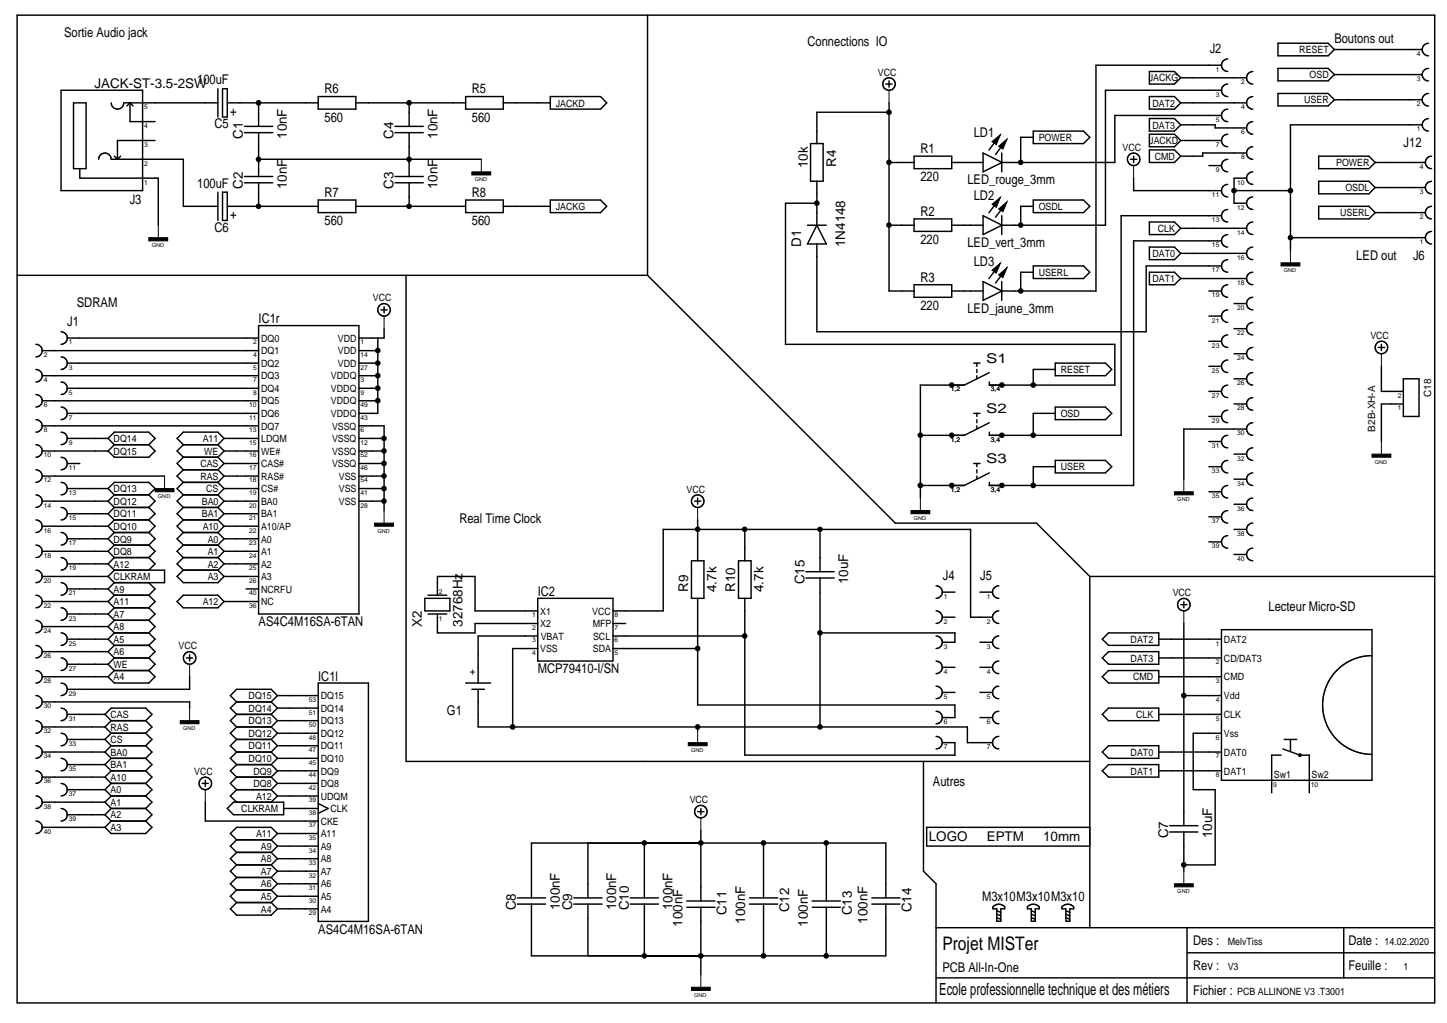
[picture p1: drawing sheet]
<svg xmlns="http://www.w3.org/2000/svg" width="297mm" height="210mm" viewBox="0 0 297 210" stroke-linecap="round" stroke-linejoin="round" font-family="sans-serif">
<g fill="none" stroke="#000" stroke-width=".3">
<path d="M3.5 3.1h291v202.7h-291zM12.5 18.5h16.8v20.6h-16.8zM44.7 18.2v5.8M45.7 18.2h1v5.8h-1zM65.3 19.8h7.7v2.6h-7.7zM95.6 19.8h7.7v2.6h-7.7zM113 19.8h10.3l1.2 1.3-1.2 1.3h-10.3zM132.9 3.1v53.4M181.8 17.3h1.3M182.5 16.6v1.3M235.9 14.7h5.2l1.3 1.3-1.3 1.3h-5.2zM235.9 19.8h5.2l1.3 1.3-1.3 1.3h-5.2z"/>
<path d="M242.4 16h13.5M250.7 18.5h-23.8v27.7h-21.2M250.7 13.4h-25.7v46.3h-19.3M252 12.1a1.29 1.29 0 0 0-1.2 1.3 1.29 1.29 0 0 0 1.2 1.3M252 17.3a1.28 1.28 0 0 0-1.3 1.2 1.28 1.28 0 0 0 1.3 1.3M257.2 14.7a1.29 1.29 0 0 0-1.3 1.3 1.29 1.29 0 0 0 1.3 1.3M257.2 19.8a1.29 1.29 0 0 0-1.3 1.3 1.29 1.29 0 0 0 1.3 1.3M262.3 19.2h10.3l1.3 1.3-1.3 1.2h-10.3zM262.3 8.9h10.3l1.3 1.3-1.3 1.3h-10.3zM262.3 14h10.3l1.3 1.3-1.3 1.3h-10.3zM273.9 10.2h18.1M273.9 15.3h18.1"/>
<path d="M293.2 8.9a1.29 1.29 0 0 0-1.3 1.3 1.29 1.29 0 0 0 1.3 1.3M293.2 14a1.28 1.28 0 0 0-1.3 1.3 1.28 1.28 0 0 0 1.3 1.3M293.2 19.2a1.28 1.28 0 0 0-1.3 1.3 1.28 1.28 0 0 0 1.3 1.2M15.1 21.1h2.6v13.5h-2.6zM16.4 34.6v2h16.1v9.6M20.3 32.7a1.28 1.28 0 0 1 1.2-1.3 1.28 1.28 0 0 1 1.3 1.3h14.8v9.6h7.1M22.8 21.1a1.29 1.29 0 0 0 1.3 1.3 1.29 1.29 0 0 0 1.3-1.3h19.3M23.5 32l.6 .7M24.8 32l-.7 .7M26.7 21.1v3.9h5.1M26.7 21.1l-.6 .6M26.7 21.1l.6 .6"/>
<path d="M31.8 28.8h-7.7v3.9M44.7 39.4v5.8M45.7 39.4h1v5.8h-1zM46.7 21.1h18.6M50.2 25.9h5.8M50.2 27.2h5.8M50.2 36.2h5.8M50.2 37.5h5.8M53.1 32.7h45.7M53.1 21.1v4.8M53.1 27.2v9M53.1 37.5v4.8"/>
<path d="M73 21.1h22.6M81.1 25.9h5.8M81.1 27.2h5.8M81.1 36.2h5.8M81.1 37.5h5.8M84 21.1v4.8M84 27.2v9M84 37.5v4.8M103.3 21.1h9.7M166.4 29.5h2.6v7.7h-2.6zM167.7 37.2v9M182.5 33.3h5.1"/>
<path d="M182.5 23h-14.8v6.5M182.5 21.1v38.6h5.1M187.6 32h7.8v2.6h-7.8zM195.4 33.3h6.4M201.8 31.4l3.9 1.9-3.9 2zM204.6 28.7l-1.6 2.1M205.6 31.4v3.9M206 29.6l-1.6 2.1M212.1 26.9h10.3l1.3 1.3-1.3 1.3h-10.3zM212.1 28.2h-2.6v5.1M232.1 32.7h1.3M232.7 32v1.3"/>
<path d="M232.7 36.6v2.5h18M235.9 24.3h5.2l1.3 1.3-1.3 1.3h-5.2zM235.9 30.8h5.2l1.3 1.2-1.3 1.3h-5.2zM235.9 27.5h5.2l1.3 1.3-1.3 1.3h-5.2zM242.4 25.6h7v.6h6.5M242.4 21.1h13.5M242.4 28.8h8.3M248.2 34h2.5M250.7 23.7h-21.8v9.6h-23.2M252 27.5a1.29 1.29 0 0 0-1.3 1.3 1.29 1.29 0 0 0 1.3 1.3M252 32.7a1.29 1.29 0 0 0-1.3 1.3 1.29 1.29 0 0 0 1.3 1.3M252 22.4a1.28 1.28 0 0 0-1.3 1.3 1.28 1.28 0 0 0 1.3 1.3"/>
<path d="M252 37.8a1.29 1.29 0 0 0-1.2 1.3 1.29 1.29 0 0 0 1.2 1.3M253.3 39.1h11.6M255.9 31.4h-9v.6h-4.5M255.9 36.6h-2.6v5.1h2.6M257.2 25a1.29 1.29 0 0 0-1.3 1.2 1.29 1.29 0 0 0 1.3 1.3M257.2 30.1a1.28 1.28 0 0 0-1.3 1.3 1.28 1.28 0 0 0 1.3 1.3M257.2 35.3a1.28 1.28 0 0 0-1.3 1.2 1.28 1.28 0 0 0 1.3 1.3M270.7 32h10.3l1.3 1.3-1.3 1.3h-10.3zM270.7 37.2h10.3l1.3 1.3-1.3 1.3h-10.3zM273.9 20.5h18.1M282.3 38.5h10.3M282.3 33.3h10.3"/>
<path d="M292 25.6h-27.1v25.8M293.2 24.3a1.29 1.29 0 0 0-1.3 1.3 1.29 1.29 0 0 0 1.3 1.3M293.9 32a1.28 1.28 0 0 0-1.3 1.3 1.28 1.28 0 0 0 1.3 1.3M293.9 37.2a1.29 1.29 0 0 0-1.3 1.3 1.29 1.29 0 0 0 1.3 1.3M3.5 56.5h129.4M46.7 42.3h18.6M65.3 41h7.7v2.6h-7.7zM73 42.3h22.6M83.4 56.5v99.7h140.3M95.6 41h7.7v2.6h-7.7zM103.3 42.3h9.7M113 41h10.3l1.2 1.3-1.2 1.3h-10.3z"/>
<path d="M132.9 56.5l50.9 50.8h29l10.9 11M165.8 46.2h3.8M167.7 50.1v18h67.6v-13.5h15.4M167.7 41.7h-6.5v29h67.7v8.3h-25.8v-.6M167.7 46.2l1.9 3.9h-3.8zM182.5 46.2h5.1M187.6 44.9h7.8v2.6h-7.8zM187.6 58.4h7.8v2.6h-7.8zM195.4 46.2h6.4M195.4 59.7h6.4M201.8 44.3l3.9 1.9-3.9 1.9zM201.8 57.8l3.9 1.9-3.9 1.9z"/>
<path d="M204.6 55l-1.6 2.2M204.6 41.5l-1.6 2.2M205.6 44.3v3.8M205.6 57.8v3.8M206 56l-1.6 2.1M206 42.4l-1.6 2.2M212.1 55.9h-2.6v3.8M212.1 54.6h10.3l1.3 1.3-1.3 1.3h-10.3zM212.1 41h10.3l1.3 1.3-1.3 1.3h-10.3zM212.1 42.3h-2.6v3.9M235.9 55.9h5.2l1.3 1.3-1.3 1.2h-5.2zM235.9 45.6h5.2l1.3 1.2-1.3 1.3h-5.2z"/>
<path d="M235.9 50.7h5.2l1.3 1.3-1.3 1.3h-5.2zM242.4 57.2h13.5M242.4 52h13.5M242.4 46.8h13.5M248.2 59.7h2.5M250.7 49.4h-18v50.2h-29.6v-.6M250.7 44.3h-20.6v45h-27v-.6M252 58.4a1.29 1.29 0 0 0-1.3 1.3 1.29 1.29 0 0 0 1.3 1.3M252 43a1.28 1.28 0 0 0-1.3 1.3 1.28 1.28 0 0 0 1.3 1.3M252 48.1a1.28 1.28 0 0 0-1.3 1.3 1.28 1.28 0 0 0 1.3 1.3M252 53.3a1.29 1.29 0 0 0-1.3 1.3 1.29 1.29 0 0 0 1.3 1.3M257.2 50.7a1.29 1.29 0 0 0-1.3 1.3 1.29 1.29 0 0 0 1.3 1.3"/>
<path d="M257.2 40.4a1.29 1.29 0 0 0-1.3 1.3 1.29 1.29 0 0 0 1.3 1.3M257.2 45.6a1.29 1.29 0 0 0-1.3 1.2 1.29 1.29 0 0 0 1.3 1.3M257.2 55.9a1.28 1.28 0 0 0-1.3 1.2 1.28 1.28 0 0 0 1.3 1.3M264.9 48.8h27.7M270.7 42.3h10.3l1.3 1.3-1.3 1.3h-10.3zM282.3 43.6h10.3M293.9 47.5a1.29 1.29 0 0 0-1.3 1.3 1.29 1.29 0 0 0 1.3 1.3M293.9 42.3a1.29 1.29 0 0 0-1.3 1.3 1.29 1.29 0 0 0 1.3 1.3M7.4 70.7a1.29 1.29 0 0 1 1.3 1.2 1.29 1.29 0 0 1-1.3 1.3M7.4 75.8a1.29 1.29 0 0 1 1.3 1.3 1.29 1.29 0 0 1-1.3 1.3M8.7 77.1h44.4M8.7 71.9h44.4"/>
<path d="M12.5 68.1a1.29 1.29 0 0 1 1.3 1.3 1.29 1.29 0 0 1-1.3 1.3M12.5 73.2a1.28 1.28 0 0 1 1.3 1.3 1.28 1.28 0 0 1-1.3 1.3M12.5 78.4a1.28 1.28 0 0 1 1.3 1.3 1.28 1.28 0 0 1-1.3 1.2M13.8 74.5h39.3M13.8 79.7h39.3M13.8 69.4h39.3M53.1 66.8h20.6v59.2h-20.6zM73.7 74.5h3.9M73.7 77.1h3.9M73.7 79.7h3.9M73.7 71.9h3.9M77.6 69.4v15.4h-3.9"/>
<path d="M78.2 63.6h1.3M78.8 62.9v1.3M78.8 67.4v2h-5.1M199.9 74.5h1.3M200.5 74.5v.7M200.5 75.8v.7M200.5 77.1v.6M203.1 76.5l-5.1 2.5h-9.1v23.2M216.6 75.8h-4.5v3.2M216.6 74.5h10.3l1.3 1.3-1.3 1.3h-10.3zM248.2 64.9h2.5M248.2 75.2h2.5"/>
<path d="M248.2 70h2.5M252 63.6a1.28 1.28 0 0 0-1.3 1.3 1.28 1.28 0 0 0 1.3 1.2M252 68.7a1.28 1.28 0 0 0-1.3 1.3 1.28 1.28 0 0 0 1.3 1.3M252 73.9a1.29 1.29 0 0 0-1.3 1.3 1.29 1.29 0 0 0 1.3 1.3M252 79a1.29 1.29 0 0 0-1.3 1.3 1.29 1.29 0 0 0 1.3 1.3M253.3 77.7h2.6M253.3 62.3h2.6M253.3 67.4h2.6M253.3 72.6h2.6M257.2 61a1.29 1.29 0 0 0-1.3 1.3 1.29 1.29 0 0 0 1.3 1.3M257.2 66.1a1.29 1.29 0 0 0-1.3 1.3 1.29 1.29 0 0 0 1.3 1.3M257.2 71.3a1.29 1.29 0 0 0-1.3 1.3 1.29 1.29 0 0 0 1.3 1.3"/>
<path d="M257.2 76.5a1.28 1.28 0 0 0-1.3 1.2 1.28 1.28 0 0 0 1.3 1.3M282.9 71.3h1.3M283.6 70.7v1.2M283.6 75.2v5.1h4.5M288.1 77.7h3.2v7.7h-3.2zM7.4 80.9a1.29 1.29 0 0 1 1.3 1.3 1.29 1.29 0 0 1-1.3 1.3M7.4 86.1a1.28 1.28 0 0 1 1.3 1.3 1.28 1.28 0 0 1-1.3 1.3M7.4 91.2a1.28 1.28 0 0 1 1.3 1.3 1.28 1.28 0 0 1-1.3 1.3M7.4 96.4a1.29 1.29 0 0 1 1.3 1.3 1.29 1.29 0 0 1-1.3 1.3M8.7 92.5h13.5M8.7 97.7h25.1M8.7 87.4h44.4"/>
<path d="M8.7 82.2h44.4M12.5 83.5a1.29 1.29 0 0 1 1.3 1.3 1.29 1.29 0 0 1-1.3 1.3M12.5 88.7a1.29 1.29 0 0 1 1.3 1.3 1.29 1.29 0 0 1-1.3 1.2M12.5 93.8a1.29 1.29 0 0 1 1.3 1.3 1.29 1.29 0 0 1-1.3 1.3M12.5 99a1.28 1.28 0 0 1 1.3 1.3 1.28 1.28 0 0 1-1.3 1.2M13.8 95.1h2.6M13.8 84.8h39.3M13.8 90h8.4M22.2 90l1.3-1.3h7l1.3 1.3-1.3 1.2M22.2 90l1.3 1.2M23.5 91.2h7M23.5 91.2l-1.3 1.3"/>
<path d="M30.5 91.2l1.3 1.3-1.3 1.3h-7l-1.3-1.3M37.6 91.2h7.1M37.6 91.2l-1.3 1.3 1.3 1.3M37.6 93.8h7.1M37.6 99l-1.3 1.2 1.3 1.3M37.6 99h7.1M37.6 93.8l-1.3 1.3 1.3 1.3M37.6 96.4h7.1M37.6 96.4l-1.3 1.3 1.3 1.3M44.7 91.2l1.3 1.3M44.7 99l1.3 1.2M44.7 93.8l1.3 1.3"/>
<path d="M44.7 96.4l1.3 1.3M46 95.1h7.1M46 90h7.1M46 90l-1.3-1.3h-7.1l-1.3 1.3 1.3 1.2M46 90l-1.3 1.2M46 92.5h7.1M46 92.5l-1.3 1.3M46 95.1l-1.3 1.3M46 97.7h7.1M46 97.7l-1.3 1.3M73.7 95.1h5.1M73.7 90h5.1"/>
<path d="M73.7 92.5h5.1M73.7 97.7h5.1M73.7 87.4h5.1v17.4M73.7 82.2h3.9M199.9 95.1h1.3M199.9 84.8h1.3M200.5 84.8v.6M200.5 86.1v.6M200.5 87.4v.6M200.5 95.1v.7M200.5 96.4v.6M200.5 97.7v.6"/>
<path d="M203.1 97l-5.1 2.6h-9.1M203.1 86.7l-5.1 2.6h-9.1M216.6 84.8h-4.5v4.5M216.6 95.8h-4.5v3.8M216.6 94.5h10.3l1.3 1.3-1.3 1.2h-10.3zM216.6 83.5h10.3l1.3 1.3-1.3 1.3h-10.3zM248.2 80.3h2.5M248.2 85.4h2.5M248.2 95.8h2.5M248.2 90.6h2.5M252 84.2a1.29 1.29 0 0 0-1.3 1.2 1.29 1.29 0 0 0 1.3 1.3M252 89.3a1.28 1.28 0 0 0-1.3 1.3 1.28 1.28 0 0 0 1.3 1.3"/>
<path d="M252 94.5a1.28 1.28 0 0 0-1.3 1.2 1.28 1.28 0 0 0 1.3 1.3M252 99.6a1.29 1.29 0 0 0-1.3 1.3 1.29 1.29 0 0 0 1.3 1.3M253.3 82.9h2.6M253.3 98.3h2.6M253.3 93.2h2.6M255.9 88h-12.9v10.3M257.2 81.6a1.28 1.28 0 0 0-1.3 1.3 1.28 1.28 0 0 0 1.3 1.3M257.2 86.7a1.29 1.29 0 0 0-1.3 1.3 1.29 1.29 0 0 0 1.3 1.3M257.2 91.9a1.29 1.29 0 0 0-1.3 1.3 1.29 1.29 0 0 0 1.3 1.3M257.2 97a1.29 1.29 0 0 0-1.3 1.3 1.29 1.29 0 0 0 1.3 1.3M288.1 82.9h-4.5v7.7M7.4 106.7a1.29 1.29 0 0 1 1.3 1.3 1.29 1.29 0 0 1-1.3 1.3"/>
<path d="M7.4 101.5a1.29 1.29 0 0 1 1.3 1.3 1.29 1.29 0 0 1-1.3 1.3M7.4 111.8a1.28 1.28 0 0 1 1.3 1.3 1.28 1.28 0 0 1-1.3 1.3M7.4 117a1.28 1.28 0 0 1 1.3 1.3 1.28 1.28 0 0 1-1.3 1.2M8.7 118.3h13.5M8.7 102.8h13.5M8.7 108h13.5M8.7 113.1h13.5M12.5 104.1a1.28 1.28 0 0 1 1.3 1.3 1.28 1.28 0 0 1-1.3 1.3M12.5 109.3a1.29 1.29 0 0 1 1.3 1.3 1.29 1.29 0 0 1-1.3 1.2M12.5 114.4a1.29 1.29 0 0 1 1.3 1.3 1.29 1.29 0 0 1-1.3 1.3M12.5 119.5a1.29 1.29 0 0 1 1.3 1.3 1.29 1.29 0 0 1-1.3 1.3M13.8 100.2h8.4"/>
<path d="M13.8 105.4h8.4M13.8 115.7h8.4M13.8 110.6h8.4M22.2 100.2l1.3-1.2h7l1.3 1.2-1.3 1.3M22.2 115.7l1.3 1.3M22.2 113.1l1.3 1.3M22.2 110.6l1.3 1.2M22.2 108l1.3 1.3M22.2 105.4l1.3 1.3M22.2 102.8l1.3 1.3M22.2 100.2l1.3 1.3M22.2 118.3l1.3 1.2"/>
<path d="M23.5 101.5h7M23.5 106.7h7M23.5 109.3h7M23.5 104.1h7M23.5 114.4l-1.3 1.3M23.5 117h10.3v2.5h-10.3M23.5 114.4h7M23.5 119.5l-1.3 1.3M23.5 111.8h7M23.5 111.8l-1.3 1.3M23.5 109.3l-1.3 1.3M23.5 106.7l-1.3 1.3"/>
<path d="M23.5 104.1l-1.3 1.3M23.5 101.5l-1.3 1.3M23.5 117l-1.3 1.3M30.5 114.4l1.3 1.3-1.3 1.3M30.5 119.5l1.3 1.3-1.3 1.3M30.5 111.8l1.3 1.3-1.3 1.3M30.5 109.3l1.3 1.3-1.3 1.2M30.5 106.7l1.3 1.3-1.3 1.3M30.5 104.1l1.3 1.3-1.3 1.3M30.5 101.5l1.3 1.3-1.3 1.3M37.6 101.5h7.1M37.6 106.7l-1.3 1.3 1.3 1.3"/>
<path d="M37.6 106.7h7.1M37.6 109.3h7.1M37.6 101.5l-1.3 1.3 1.3 1.3M37.6 104.1h7.1M37.6 104.1l-1.3 1.3 1.3 1.3M37.6 117h7.1M37.6 114.4h7.1M37.6 117l-1.3 1.3 1.3 1.2h7.1l1.3-1.2M37.6 114.4l-1.3 1.3 1.3 1.3M37.6 109.3l-1.3 1.3 1.3 1.2M37.6 111.8h7.1M37.6 111.8l-1.3 1.3 1.3 1.3"/>
<path d="M44.7 106.7l1.3 1.3M44.7 101.5l1.3 1.3M44.7 104.1l1.3 1.3M44.7 117l1.3 1.3M44.7 114.4l1.3 1.3M44.7 109.3l1.3 1.3M44.7 111.8l1.3 1.3M46 118.3h7.1M46 102.8h7.1M46 100.2h7.1M46 100.2l-1.3 1.3M46 108h7.1"/>
<path d="M46 108l-1.3 1.3M46 102.8l-1.3 1.3M46 105.4h7.1M46 105.4l-1.3 1.3M46 115.7h7.1M46 115.7l-1.3 1.3M46 110.6h7.1M46 110.6l-1.3 1.2M46 113.1h7.1M46 113.1l-1.3 1.3M73.7 102.8h5.1M73.7 100.2h5.1"/>
<path d="M141.9 115.1h2.6v7.7h-2.6zM142.6 102.8h1.3M143.2 102.2v1.3M143.2 106.7v8.4M151.6 115.1h2.6v7.7h-2.6zM152.9 108.6v6.5M165.4 117.3h5.8M165.4 118.6h5.8M168.3 108.6v8.7M168.3 118.6v30.6M223.7 118.3v72.1M223.7 118.3h70.8"/>
<path d="M248.2 111.2h2.5M248.2 106h2.5M248.2 100.9h2.5M252 104.8a1.29 1.29 0 0 0-1.3 1.2 1.29 1.29 0 0 0 1.3 1.3M252 109.9a1.29 1.29 0 0 0-1.2 1.3 1.29 1.29 0 0 0 1.2 1.3M253.3 113.8h2.6M253.3 108.6h2.6M253.3 103.5h2.6M257.2 102.2a1.28 1.28 0 0 0-1.3 1.3 1.28 1.28 0 0 0 1.3 1.3M257.2 107.3a1.28 1.28 0 0 0-1.3 1.3 1.28 1.28 0 0 0 1.3 1.3M257.2 112.5a1.29 1.29 0 0 0-1.3 1.3 1.29 1.29 0 0 0 1.3 1.3M7.4 122.1a1.29 1.29 0 0 1 1.3 1.3 1.29 1.29 0 0 1-1.3 1.3"/>
<path d="M7.4 127.3a1.29 1.29 0 0 1 1.3 1.3 1.29 1.29 0 0 1-1.3 1.3M7.4 132.4a1.29 1.29 0 0 1 1.3 1.3 1.29 1.29 0 0 1-1.3 1.3M7.4 137.6a1.28 1.28 0 0 1 1.3 1.3 1.28 1.28 0 0 1-1.3 1.2M8.7 123.4h13.5M8.7 128.6h13.5M8.7 133.7h13.5M8.7 138.9h13.5M12.5 124.7a1.28 1.28 0 0 1 1.3 1.3 1.28 1.28 0 0 1-1.3 1.3M12.5 129.9a1.28 1.28 0 0 1 1.3 1.2 1.28 1.28 0 0 1-1.3 1.3M12.5 135a1.29 1.29 0 0 1 1.3 1.3 1.29 1.29 0 0 1-1.3 1.3M13.8 126h8.4M13.8 136.3h8.4"/>
<path d="M13.8 120.8h8.4M13.8 131.1h8.4M22.2 136.3l1.3 1.3M22.2 123.4l1.3 1.3M22.2 120.8l1.3 1.3M22.2 128.6l1.3 1.3M22.2 126l1.3 1.3M22.2 133.7l1.3 1.3M22.2 131.1l1.3 1.3M23.5 122.1h7M23.5 135h7M23.5 135l-1.3 1.3"/>
<path d="M23.5 137.6h7M23.5 124.7h7M23.5 122.1l-1.3 1.3M23.5 127.3l-1.3 1.3M23.5 129.9h7M23.5 127.3h7M23.5 124.7l-1.3 1.3M23.5 132.4l-1.3 1.3M23.5 132.4h7M23.5 129.9l-1.3 1.2M23.5 137.6l-1.3 1.3M30.5 137.6l1.3 1.3-1.3 1.2h-7l-1.3-1.2"/>
<path d="M30.5 135l1.3 1.3-1.3 1.3M30.5 122.1l1.3 1.3-1.3 1.3M30.5 127.3l1.3 1.3-1.3 1.3M30.5 124.7l1.3 1.3-1.3 1.3M30.5 132.4l1.3 1.3-1.3 1.3M30.5 129.9l1.3 1.2-1.3 1.3M36.3 123.4l1.3-1.3h7.1l1.3 1.3-1.3 1.3h-7.1zM38.3 135h1.3M38.9 138.9v2.5h-25.1M38.9 134.4v1.2M46 123.4h7.1M50.5 120.8h2.6"/>
<path d="M87.2 122.8h5.2v2.5h-5.2zM87.9 122.1h3.8M87.9 126h3.8M89.8 122.1v-3.8h7.7v7h12.9M89.8 126v3.9h7.7v-2h12.9M110.4 130.5h-12.3v9.6M110.4 122.8h15.4v12.8h-15.4zM110.4 133.1h-5.2v16.1M125.8 125.3h10.3v-16.7h63.1v18h4.6M125.8 127.9h2.6M125.8 130.5h27.1M125.8 133.1h17.4"/>
<path d="M143.2 122.8v21.9h52.8v2.5h-2.6M152.9 122.8v32.1h43.1v-2.5h-2.6M168.3 129.9h27.7v1.9h-2.6M192.2 120.2a1.28 1.28 0 0 1 1.2 1.3 1.28 1.28 0 0 1-1.2 1.3M192.2 125.3a1.29 1.29 0 0 1 1.2 1.3 1.29 1.29 0 0 1-1.2 1.3M192.2 130.5a1.29 1.29 0 0 1 1.2 1.3 1.29 1.29 0 0 1-1.2 1.3M192.2 135.6a1.29 1.29 0 0 1 1.2 1.3 1.29 1.29 0 0 1-1.2 1.3M193.4 136.9h2.6M193.4 126.6h2.6M193.4 121.5h2.6M201.2 136.9h2.6M201.2 131.8h2.6"/>
<path d="M201.2 121.5h2.6M205 120.2a1.28 1.28 0 0 0-1.3 1.3 1.28 1.28 0 0 0 1.3 1.3M205 125.3a1.29 1.29 0 0 0-1.3 1.3 1.29 1.29 0 0 0 1.3 1.3M205 130.5a1.29 1.29 0 0 0-1.3 1.3 1.29 1.29 0 0 0 1.3 1.3M205 135.6a1.29 1.29 0 0 0-1.3 1.3 1.29 1.29 0 0 0 1.3 1.3M226.3 138.9l1.3-1.3h10.3v2.5h-10.3zM227.6 133.7h10.3v2.6h-10.3l-1.3-1.3zM227.6 129.9h10.3v2.5h-10.3l-1.3-1.3zM237.9 135h12.8M237.9 131.1h12.8M237.9 138.9h12.8M242.4 124.1h1.3"/>
<path d="M243 123.4v1.3M243 127.9v41.5M250.7 129.2h30.9v30.9h-30.9zM281.6 134.5a10.1 10.1 0 0 0-10.1 10.2 10.1 10.1 0 0 0 10.1 10.1M7.4 142.7a1.28 1.28 0 0 1 1.3 1.3 1.28 1.28 0 0 1-1.3 1.3M7.4 147.9a1.29 1.29 0 0 1 1.3 1.3 1.29 1.29 0 0 1-1.3 1.3M7.4 153a1.29 1.29 0 0 1 1.3 1.3 1.29 1.29 0 0 1-1.3 1.3M7.4 158.2a1.29 1.29 0 0 1 1.3 1.2 1.29 1.29 0 0 1-1.3 1.3M8.7 149.2h12.8M8.7 144h30.2v1.3M8.7 159.4h12.8M8.7 154.3h12.8"/>
<path d="M12.5 140.1a1.29 1.29 0 0 1 1.3 1.3 1.29 1.29 0 0 1-1.3 1.3M12.5 145.3a1.29 1.29 0 0 1 1.3 1.3 1.29 1.29 0 0 1-1.3 1.3M12.5 150.5a1.28 1.28 0 0 1 1.3 1.2 1.28 1.28 0 0 1-1.3 1.3M12.5 155.6a1.28 1.28 0 0 1 1.3 1.3 1.28 1.28 0 0 1-1.3 1.3M13.8 151.7h7.7M13.8 146.6h7.7M13.8 156.9h7.7M21.5 149.2l1.3 1.3M21.5 151.7l1.3 1.3M21.5 146.6l1.3-1.3h7.1l1.3 1.3-1.3 1.3M21.5 146.6l1.3 1.3M21.5 159.4l1.3 1.3"/>
<path d="M21.5 154.3l1.3 1.3M21.5 156.9l1.3 1.3M22.8 147.9l-1.3 1.3M22.8 150.5h7.1M22.8 147.9h7.1M22.8 150.5l-1.3 1.2M22.8 153h7.1M22.8 158.2l-1.3 1.2M22.8 158.2h7.1M22.8 153l-1.3 1.3M22.8 155.6h7.1M22.8 155.6l-1.3 1.3"/>
<path d="M29.9 147.9l1.3 1.3-1.3 1.3M29.9 150.5l1.3 1.2-1.3 1.3M29.9 158.2l1.3 1.2-1.3 1.3M29.9 153l1.3 1.3-1.3 1.3M29.9 155.6l1.3 1.3-1.3 1.3M48.6 149.2h7.1M48.6 151.7h7.1M48.6 146.6h7.1M48.6 159.4h7.1M48.6 154.3h7.1M48.6 156.9h7.1M48.6 159.4l-1.3 1.3 1.3 1.3"/>
<path d="M48.6 156.9l-1.3 1.3 1.3 1.2M48.6 154.3l-1.3 1.3 1.3 1.3M48.6 151.7l-1.3 1.3 1.3 1.3M48.6 149.2l-1.3 1.3 1.3 1.2M48.6 146.6l-1.3 1.3 1.3 1.3M48.6 144l-1.3 1.3 1.3 1.3M48.6 144h7.1M55.7 159.4l1.3 1.3M55.7 156.9l1.3 1.3M55.7 154.3l1.3 1.3M55.7 151.7l1.3 1.3M55.7 149.2l1.3 1.3"/>
<path d="M55.7 146.6l1.3 1.3M55.7 144l1.3 1.3M57 142.7l-1.3-1.3h-7.1l-1.3 1.3 1.3 1.3M57 150.5h8.3M57 147.9h8.3M57 153h8.3M57 145.3h8.3M57 158.2h8.3M57 155.6h8.3M57 155.6l-1.3 1.3M57 158.2l-1.3 1.2M57 153l-1.3 1.3"/>
<path d="M57 150.5l-1.3 1.2M57 147.9l-1.3 1.3M57 145.3l-1.3 1.3M57 142.7h8.3M57 142.7l-1.3 1.3M65.3 140.1h10.3v49h-10.3zM95.6 140.1h5.1M96.9 141.4h2.5M98.1 141.4v7.8h100.5v3.2h5.2M143.2 149.2v.6M189.6 156.2v22.6l2.6 2.5v24.5M192.2 151.1a1.29 1.29 0 0 1 1.2 1.3 1.29 1.29 0 0 1-1.2 1.3"/>
<path d="M192.2 140.8a1.28 1.28 0 0 1 1.2 1.3 1.28 1.28 0 0 1-1.2 1.3M192.2 145.9a1.28 1.28 0 0 1 1.2 1.3 1.28 1.28 0 0 1-1.2 1.3M193.4 142.1h2.6M201.2 147.2h2.6M201.2 142.1h2.6M205 151.1a1.29 1.29 0 0 0-1.3 1.3 1.29 1.29 0 0 0 1.3 1.3M205 140.8a1.28 1.28 0 0 0-1.3 1.3 1.28 1.28 0 0 0 1.3 1.3M205 145.9a1.28 1.28 0 0 0-1.3 1.3 1.28 1.28 0 0 0 1.3 1.3M226.3 158.2l1.3-1.3h10.3v2.5h-10.3zM227.6 145.3h10.3v2.6h-10.3l-1.3-1.3zM227.6 153h10.3v2.6h-10.3l-1.3-1.3zM237.9 146.6h12.8"/>
<path d="M237.9 158.2h12.8M237.9 154.3h12.8M243 142.7h7.7M250.7 150.5h-5.8v11.5h4.5v15.5h-6.4M263 154.9h-2v7.8M263.4 153.7l3.4 1.2h2v7.8M263.6 151.7h2.6M264.9 151.7v2.5M7.4 163.3a1.28 1.28 0 0 1 1.3 1.3 1.28 1.28 0 0 1-1.3 1.3M7.4 168.5a1.28 1.28 0 0 1 1.3 1.2 1.28 1.28 0 0 1-1.3 1.3M8.7 169.8h12.8M8.7 164.6h12.8"/>
<path d="M12.5 160.7a1.29 1.29 0 0 1 1.3 1.3 1.29 1.29 0 0 1-1.3 1.3M12.5 165.9a1.29 1.29 0 0 1 1.3 1.3 1.29 1.29 0 0 1-1.3 1.3M13.8 162h7.7M13.8 167.2h7.7M21.5 167.2l1.3 1.3M21.5 162l1.3 1.3M21.5 164.6l1.3 1.3M22.8 163.3h7.1M22.8 160.7h7.1M22.8 165.9h7.1M22.8 168.5l-1.3 1.3M22.8 168.5h7.1"/>
<path d="M22.8 165.9l-1.3 1.3M22.8 160.7l-1.3 1.3M22.8 163.3l-1.3 1.3M29.9 168.5l1.3 1.3-1.3 1.2h-7.1l-1.3-1.2M29.9 165.9l1.3 1.3-1.3 1.3M29.9 160.7l1.3 1.3-1.3 1.3M29.9 163.3l1.3 1.3-1.3 1.3M41.5 160.7h1.3M42.1 160.1v1.3M42.1 164.6v3.9h23.2M47.9 164.6h10.3v2.6h-10.3l-1.2-1.3zM48.6 162l-1.3 1.3 1.3 1.3"/>
<path d="M48.6 162h7.1M48.6 172.3h7.1M48.6 172.3l-1.3 1.3 1.3 1.3M48.6 174.9h7.1M48.6 174.9l-1.3 1.3 1.3 1.3M48.6 177.5h7.1M48.6 177.5l-1.3 1.3 1.3 1.2M55.7 162l1.3 1.3M55.7 174.9l1.3 1.3M55.7 172.3l1.3 1.3M55.7 177.5l1.3 1.3M57 171l-1.3-1.2h-7.1l-1.3 1.2 1.3 1.3"/>
<path d="M57 173.6h8.3M57 163.3h8.3M57 163.3l-1.3 1.3M57 160.7h8.3M57 171h8.3M57 171l-1.3 1.3M57 173.6l-1.3 1.3M57 176.2h8.3M57 176.2l-1.3 1.3M57 178.8h8.3M57 178.8l-1.3 1.2M57 160.7l-1.3 1.3"/>
<path d="M58.2 165.9h7.1M65.3 164.9l2.1 1-2.1 1M120.7 173v11.2M132.3 173v11.2M143.2 166.5h1.3M143.9 165.9v1.3M143.9 170.4v14.5M156.7 173v11.2M169.6 173v11.9M223.7 169.8h-33.5v3.8h33.5M240.1 169.4h5.8M240.1 170.7h5.8"/>
<path d="M243 170.7v8.1M48.6 180h7.1M48.6 180l-1.3 1.3 1.3 1.3M48.6 182.6h7.1M48.6 182.6l-1.3 1.3 1.3 1.3M48.6 185.2h7.1M48.6 185.2l-1.3 1.3 1.3 1.3h7.1l1.3-1.3M55.7 180l1.3 1.3M55.7 182.6l1.3 1.3M55.7 185.2l1.3 1.3M57 186.5h8.3M57 181.3h8.3"/>
<path d="M57 181.3l-1.3 1.3M57 183.9h8.3M57 183.9l-1.3 1.3M106.2 185.5h5.8M106.2 184.2h5.8M109.1 184.2v-11.2h72.7v11.2M109.1 185.5v10.6h72.7v-10.6M117.8 185.5h5.8M117.8 184.2h5.8M120.7 185.5v10.6M129.4 185.5h5.8M129.4 184.2h5.8"/>
<path d="M132.3 185.5v10.6M141 186.2h5.8M141 184.9h5.8M143.9 186.2v13.8M153.8 185.5h5.8M153.8 184.2h5.8M156.7 185.5v10.6M166.7 186.2h5.8M166.7 184.9h5.8M169.6 186.2v9.9M179 185.5h5.7M179 184.2h5.7"/>
<path d="M192.2 190.4h102.3M203.8 186.1a1.62 1.62 0 0 1 2.4 0v.4h-.8v2.5h-.8v-2.5h-.8zM204.6 188.3l.8 .3M204.6 187.6l.8 .3M204.6 186.9l.8 .3M210.9 186.1a1.62 1.62 0 0 1 2.4 0v.4h-.8v2.5h-.8v-2.5h-.8zM211.7 188.3l.8 .3M211.7 187.6l.8 .3M211.7 186.9l.8 .3M218 186.1a1.62 1.62 0 0 1 2.4 0v.4h-.8v2.5h-.8v-2.5h-.8zM218.8 188.3l.8 .3M218.8 187.6l.8 .3"/>
<path d="M218.8 186.9l.8 .3M243.7 190.4v15.4M243.7 195.5h50.8M275.8 190.4v10.2M192.2 200.6h102.3"/>
<circle cx="182.5" cy="17.2" r="1.28"/>
<circle cx="232.7" cy="32.7" r="1.29"/>
<circle cx="78.8" cy="63.6" r="1.28"/>
<circle cx="283.6" cy="71.3" r="1.29"/>
<circle cx="143.2" cy="102.8" r="1.29"/>
<circle cx="38.9" cy="135" r="1.28"/>
<circle cx="243" cy="124.1" r="1.29"/>
<circle cx="266.8" cy="154.9" r=".21"/>
<circle cx="42.2" cy="160.7" r="1.29"/>
<circle cx="143.9" cy="166.5" r="1.28"/>
</g>
<g fill="#000" stroke="#000" stroke-width=".21">
<path d="M96.9 35.3h3.8v.6h-3.8zM203.6 29l1.8-1.4-.9 2.1zM205 30l1.7-1.5-.8 2.1zM30.5 48.8h3.9v.6h-3.9zM203.6 55.4l1.8-1.4-.9 2zM203.6 41.9l1.8-1.4-.9 2zM205 56.4l1.7-1.5-.8 2.1zM205 42.9l1.7-1.5-.8 2.1zM263 53.9h3.8v.7h-3.8zM281.6 93.2h3.9v.6h-3.9zM31.8 100.2h3.9v.7h-3.9zM76.9 107.3h3.9v.7h-3.9z"/>
<path d="M187 104.8h3.9v.6h-3.9zM241.1 100.9h3.8v.6h-3.8zM37 147.9h3.9v.6h-3.9zM141.3 152.4h3.9v.6h-3.9zM241.1 181.3h3.8v.7h-3.8zM141.9 202.6h3.9v.6h-3.9z"/>
</g>
<g fill="none" stroke="#000" stroke-width=".21">
<path d="M182.5 18.5v2.6M98.8 32.7v2.6M232.7 34v2.6M32.5 46.2v2.6M264.9 51.4v2.5M78.8 64.9v2.5M283.6 72.6v2.6M33.8 97.7v2.5M243 98.3v2.6M283.6 90.6v2.6M78.8 104.8v2.5M143.2 104.1v2.6"/>
<path d="M188.9 102.2v2.6M38.9 136.3v2.6M243 125.3v2.6M38.9 145.3v2.6M143.2 149.8v2.6M42.1 162v2.6M143.9 167.8v2.6M243 178.8v2.5M143.9 200v2.6"/>
</g>
<g fill="#000">
<circle cx="53.1" cy="32.7" r=".58"/>
<circle cx="53.1" cy="21.1" r=".58"/>
<circle cx="84" cy="32.7" r=".58"/>
<circle cx="84" cy="21.1" r=".58"/>
<circle cx="182.5" cy="33.3" r=".58"/>
<circle cx="182.5" cy="23" r=".58"/>
<circle cx="209.5" cy="33.3" r=".57"/>
<circle cx="253.3" cy="39.1" r=".58"/>
<circle cx="264.9" cy="39.1" r=".57"/>
<circle cx="53.1" cy="42.3" r=".58"/>
<circle cx="84" cy="42.3" r=".58"/>
<circle cx="167.7" cy="41.7" r=".58"/>
<circle cx="182.5" cy="46.2" r=".58"/>
<circle cx="209.5" cy="46.2" r=".57"/>
<circle cx="209.5" cy="59.7" r=".58"/>
<circle cx="264.9" cy="48.8" r=".57"/>
<circle cx="77.5" cy="79.6" r=".58"/>
<circle cx="77.5" cy="71.9" r=".58"/>
<circle cx="77.5" cy="74.5" r=".58"/>
<circle cx="77.5" cy="77.1" r=".58"/>
<circle cx="195.4" cy="79" r=".58"/>
<circle cx="205.7" cy="79" r=".58"/>
<circle cx="212.1" cy="79" r=".58"/>
<circle cx="77.5" cy="82.2" r=".58"/>
<circle cx="78.8" cy="92.5" r=".57"/>
<circle cx="78.8" cy="97.7" r=".57"/>
<circle cx="78.8" cy="90" r=".58"/>
<circle cx="78.8" cy="95.1" r=".58"/>
<circle cx="188.9" cy="89.3" r=".58"/>
<circle cx="188.9" cy="99.6" r=".58"/>
<circle cx="195.4" cy="89.3" r=".57"/>
<circle cx="195.4" cy="99.6" r=".58"/>
<circle cx="205.7" cy="89.3" r=".58"/>
<circle cx="205.7" cy="99.6" r=".58"/>
<circle cx="212.1" cy="89.3" r=".58"/>
<circle cx="212.1" cy="99.6" r=".58"/>
<circle cx="78.8" cy="100.2" r=".57"/>
<circle cx="78.8" cy="102.8" r=".58"/>
<circle cx="143.2" cy="108.6" r=".57"/>
<circle cx="152.9" cy="108.6" r=".57"/>
<circle cx="168.3" cy="108.6" r=".57"/>
<circle cx="143.2" cy="133.1" r=".58"/>
<circle cx="152.9" cy="130.5" r=".58"/>
<circle cx="168.3" cy="129.9" r=".58"/>
<circle cx="105.2" cy="149.2" r=".58"/>
<circle cx="143.2" cy="149.2" r=".58"/>
<circle cx="168.3" cy="149.2" r=".58"/>
<circle cx="243" cy="142.7" r=".58"/>
<circle cx="132.3" cy="173" r=".57"/>
<circle cx="143.9" cy="172.9" r=".58"/>
<circle cx="156.7" cy="172.9" r=".58"/>
<circle cx="169.6" cy="173" r=".57"/>
<circle cx="243" cy="177.5" r=".58"/>
<circle cx="132.3" cy="196.1" r=".58"/>
<circle cx="143.9" cy="196.1" r=".58"/>
<circle cx="156.7" cy="196.1" r=".58"/>
<circle cx="169.6" cy="196.1" r=".58"/>
</g>
<text font-size="3.8" x="193.4" y="194.8">Projet MISTer</text>
<text font-size="3.4" x="192.8" y="204.2">Ecole professionnelle technique et des métiers</text>
<g font-size="2.8">
<text x="13.2" y="7.6">Sortie Audio jack</text>
<text x="165.8" y="9.5">Connections IO</text>
<text x="248.3" y="10.8">J2</text>
<text x="273.9" y="8.9">Boutons out</text>
<text x="19.4" y="18">JACK-ST-3.5-2SW</text>
<text x="40.5" y="17.3">100uF</text>
<text x="47.2" y="23.8">+</text>
<text x="66.6" y="19.2">R6</text>
<text x="96.9" y="19.2">R5</text>
<text x="44" y="26.4">C5</text>
<text x="49.9" y="28.5" transform="rotate(-90 49.9 28.5)">C1</text>
<text x="58.9" y="28.5" transform="rotate(-90 58.9 28.5)">10nF</text>
<text x="66.6" y="25">560</text>
<text x="80.8" y="28.5" transform="rotate(-90 80.8 28.5)">C4</text>
<text x="89.8" y="28.5" transform="rotate(-90 89.8 28.5)">10nF</text>
<text x="96.9" y="25">560</text>
<text x="199.9" y="28.2">LD1</text>
<text x="165.9" y="34.5" transform="rotate(-90 165.9 34.5)">10k</text>
<text x="171.6" y="34.3" transform="rotate(-90 171.6 34.3)">R4</text>
<text x="188.9" y="31.4">R1</text>
<text x="288.1" y="30.1">J12</text>
<text x="26.6" y="41.8">J3</text>
<text x="40.5" y="38.6">100uF</text>
<text x="49.9" y="38.8" transform="rotate(-90 49.9 38.8)">C2</text>
<text x="58.9" y="38.8" transform="rotate(-90 58.9 38.8)">10nF</text>
<text x="66.6" y="40.4">R7</text>
<text x="80.8" y="38.8" transform="rotate(-90 80.8 38.8)">C3</text>
<text x="89.8" y="38.8" transform="rotate(-90 89.8 38.8)">10nF</text>
<text x="96.9" y="40.4">R8</text>
<text x="188.9" y="37.2">220</text>
<text x="198.6" y="37.8">LED_rouge_3mm</text>
<text x="199.9" y="41">LD2</text>
<text x="44" y="47.6">C6</text>
<text x="47.2" y="45">+</text>
<text x="66.6" y="46.2">560</text>
<text x="96.9" y="46.2">560</text>
<text x="188.9" y="44.3">R2</text>
<text x="164.5" y="50.7" transform="rotate(-90 164.5 50.7)">D1</text>
<text x="173.5" y="50.7" transform="rotate(-90 173.5 50.7)">1N4148</text>
<text x="188.9" y="50.1">220</text>
<text x="198.6" y="50.7">LED_vert_3mm</text>
<text x="278.4" y="53.3">LED out</text>
<text x="290.1" y="53.3">J6</text>
<text x="188.9" y="57.8">R3</text>
<text x="199.9" y="54.6">LD3</text>
<text x="15.7" y="62.9">SDRAM</text>
<text x="188.9" y="63.6">220</text>
<text x="198.6" y="64.2">LED_jaune_3mm</text>
<text x="13.8" y="66.8">J1</text>
<text x="53.1" y="66.3">IC1r</text>
<text x="202.5" y="74.5">S1</text>
<text x="202.5" y="84.8">S2</text>
<text x="202.5" y="95.1">S3</text>
<text x="94.3" y="107.3">Real Time Clock</text>
<text x="165.1" y="119.9" transform="rotate(-90 165.1 119.9)">C15</text>
<text x="174.1" y="119.9" transform="rotate(-90 174.1 119.9)">10uF</text>
<text x="193.6" y="119">J4</text>
<text x="201.2" y="119">J5</text>
<text x="110.4" y="122.3">IC2</text>
<text x="141.3" y="121.5" transform="rotate(-90 141.3 121.5)">R9</text>
<text x="147.1" y="121.5" transform="rotate(-90 147.1 121.5)">4.7k</text>
<text x="150.9" y="121.5" transform="rotate(-90 150.9 121.5)">R10</text>
<text x="156.7" y="121.5" transform="rotate(-90 156.7 121.5)">4.7k</text>
<text x="260.4" y="125.3">Lecteur Micro-SD</text>
<text x="53.1" y="128.5">AS4C4M16SA-6TAN</text>
<text x="86.6" y="128.6" transform="rotate(-90 86.6 128.6)">X2</text>
<text x="94.9" y="128.6" transform="rotate(-90 94.9 128.6)">32768Hz</text>
<text x="65.3" y="139.6">IC1l</text>
<text x="110.4" y="138.2">MCP79410-I/SN</text>
<text x="91.8" y="146.7">G1</text>
<text x="191.5" y="161.4">Autres</text>
<text x="190.7" y="172.6">LOGO</text>
<text x="202.6" y="172.6">EPTM</text>
<text x="214.1" y="172.6">10mm</text>
<text x="239.8" y="172" transform="rotate(-90 239.8 172)">C7</text>
<text x="248.8" y="172" transform="rotate(-90 248.8 172)">10uF</text>
<text x="201.6" y="185">M3x10M3x10M3x10</text>
<text x="65.3" y="191.6">AS4C4M16SA-6TAN</text>
<text x="105.9" y="186.8" transform="rotate(-90 105.9 186.8)">C8</text>
<text x="114.9" y="186.8" transform="rotate(-90 114.9 186.8)">100nF</text>
<text x="117.5" y="186.8" transform="rotate(-90 117.5 186.8)">C9</text>
<text x="126.5" y="186.8" transform="rotate(-90 126.5 186.8)">100nF</text>
<text x="129.1" y="186.8" transform="rotate(-90 129.1 186.8)">C10</text>
<text x="138.1" y="186.8" transform="rotate(-90 138.1 186.8)">100nF</text>
<text x="140.1" y="190.1" transform="rotate(-90 140.1 190.1)">100nF</text>
<text x="149.1" y="187.8" transform="rotate(-90 149.1 187.8)">C11</text>
<text x="153" y="189.5" transform="rotate(-90 153 189.5)">100nF</text>
<text x="162" y="187.2" transform="rotate(-90 162 187.2)">C12</text>
<text x="165.9" y="190.1" transform="rotate(-90 165.9 190.1)">100nF</text>
<text x="174.9" y="187.8" transform="rotate(-90 174.9 187.8)">C13</text>
<text x="178.1" y="189.5" transform="rotate(-90 178.1 189.5)">100nF</text>
<text x="187.1" y="187.2" transform="rotate(-90 187.1 187.2)">C14</text>
<text x="244.9" y="193.9">Des :</text>
<text x="276.8" y="193.9">Date :</text>
<text x="193.4" y="199.3">PCB All-In-One</text>
<text x="244.9" y="199">Rev :</text>
<text x="276.8" y="199">Feuille :</text>
<text x="244.9" y="204.2">Fichier :</text>
</g>
<g font-size="2.1">
<text x="266.7" y="10.9">RESET</text>
<text x="180.2" y="15.5">VCC</text>
<text x="235.8" y="16.7">JACKG</text>
<text x="268.8" y="16.1">OSD</text>
<text x="114.1" y="21.9">JACKD</text>
<text x="236.6" y="21.9">DAT2</text>
<text x="267.7" y="21.2">USER</text>
<text x="213.2" y="28.9">POWER</text>
<text x="235.9" y="29.6">JACKD</text>
<text x="236.6" y="26.4">DAT3</text>
<text x="230.4" y="30.9">VCC</text>
<text x="237.1" y="32.8">CMD</text>
<text x="274.3" y="34.1">POWER</text>
<text x="276.2" y="39.2">OSDL</text>
<text x="114.1" y="43.1">JACKG</text>
<text x="213.2" y="43.1">OSDL</text>
<text x="237.7" y="47.6">CLK</text>
<text x="275.1" y="44.4">USERL</text>
<text x="236.6" y="52.7">DAT0</text>
<text x="213.2" y="56.6">USERL</text>
<text x="236.6" y="57.9">DAT1</text>
<text x="76.6" y="61.8">VCC</text>
<text x="53.6" y="70.1">DQ0</text>
<text x="69.3" y="70.1">VDD</text>
<text x="281.3" y="69.6">VCC</text>
<text x="53.6" y="77.9">DQ3</text>
<text x="53.6" y="75.3">DQ2</text>
<text x="53.6" y="72.7">DQ1</text>
<text x="67.9" y="77.9">VDDQ</text>
<text x="69.3" y="75.3">VDD</text>
<text x="69.3" y="72.7">VDD</text>
<text x="217.7" y="76.6">RESET</text>
<text x="53.6" y="83">DQ5</text>
<text x="53.6" y="80.4">DQ4</text>
<text x="67.9" y="83">VDDQ</text>
<text x="67.9" y="80.4">VDDQ</text>
<text x="293.8" y="81.5" transform="rotate(-90 293.8 81.5)">C18</text>
<text x="53.6" y="88.1">DQ7</text>
<text x="53.6" y="85.6">DQ6</text>
<text x="67.9" y="85.6">VDDQ</text>
<text x="68.2" y="88.1">VSSQ</text>
<text x="217.7" y="85.6">OSD</text>
<text x="282.3" y="88.6" transform="rotate(-90 282.3 88.6)">B2B-XH-A</text>
<text x="23.3" y="90.7">DQ14</text>
<text x="23.3" y="93.3">DQ15</text>
<text x="41.1" y="95.9">CAS</text>
<text x="41.6" y="90.7">A11</text>
<text x="41.9" y="93.3">WE</text>
<text x="53.6" y="95.9">CAS#</text>
<text x="53.6" y="93.3">WE#</text>
<text x="53.6" y="90.7">LDQM</text>
<text x="68.2" y="95.9">VSSQ</text>
<text x="68.2" y="93.3">VSSQ</text>
<text x="68.2" y="90.7">VSSQ</text>
<text x="23.3" y="101">DQ13</text>
<text x="41.1" y="98.4">RAS</text>
<text x="42.3" y="101">CS</text>
<text x="53.6" y="101">CS#</text>
<text x="53.6" y="98.4">RAS#</text>
<text x="69.6" y="101">VSS</text>
<text x="69.6" y="98.4">VSS</text>
<text x="140.9" y="101.1">VCC</text>
<text x="217.7" y="96.5">USER</text>
<text x="23.3" y="106.2">DQ11</text>
<text x="23.3" y="103.6">DQ12</text>
<text x="41.4" y="103.6">BA0</text>
<text x="41.4" y="106.2">BA1</text>
<text x="53.6" y="106.2">BA1</text>
<text x="53.6" y="103.6">BA0</text>
<text x="69.6" y="103.6">VSS</text>
<text x="23.3" y="113.9">DQ8</text>
<text x="23.3" y="111.3">DQ9</text>
<text x="23.3" y="108.7">DQ10</text>
<text x="41.6" y="108.7">A10</text>
<text x="42.6" y="111.3">A0</text>
<text x="42.6" y="113.9">A1</text>
<text x="53.6" y="113.9">A1</text>
<text x="53.6" y="111.3">A0</text>
<text x="53.6" y="108.7">A10/AP</text>
<text x="23.3" y="116.5">A12</text>
<text x="23.3" y="119">CLKRAM</text>
<text x="42.6" y="119">A3</text>
<text x="42.6" y="116.5">A2</text>
<text x="53.6" y="119">A3</text>
<text x="53.6" y="116.5">A2</text>
<text x="23.3" y="124.2">A11</text>
<text x="23.3" y="121.6">A9</text>
<text x="41.6" y="124.2">A12</text>
<text x="53.6" y="124.2">NC</text>
<text x="53.6" y="121.6">NCRFU</text>
<text x="240.7" y="122.3">VCC</text>
<text x="23.3" y="129.3">A8</text>
<text x="23.3" y="126.7">A7</text>
<text x="23.3" y="131.9">A5</text>
<text x="110.9" y="128.7">X2</text>
<text x="110.9" y="126.1">X1</text>
<text x="111" y="131.3">VBAT</text>
<text x="121.6" y="126.1">VCC</text>
<text x="121.7" y="128.7">MFP</text>
<text x="121.8" y="131.3">SCL</text>
<text x="232.1" y="131.9">DAT2</text>
<text x="251.2" y="131.9">DAT2</text>
<text x="23.3" y="137.1">WE</text>
<text x="23.3" y="134.5">A6</text>
<text x="36.6" y="133.2">VCC</text>
<text x="110.9" y="133.8">VSS</text>
<text x="121.7" y="133.8">SDA</text>
<text x="232.1" y="135.8">DAT3</text>
<text x="251.2" y="135.8">CD/DAT3</text>
<text x="23.3" y="139.6">A4</text>
<text x="51" y="143.5">DQ15</text>
<text x="65.8" y="143.5">DQ15</text>
<text x="97.6" y="138.4" transform="rotate(-90 97.6 138.4)">+</text>
<text x="232.6" y="139.6">CMD</text>
<text x="251.2" y="143.5">Vdd</text>
<text x="251.2" y="139.6">CMD</text>
<text x="22.7" y="149.9">RAS</text>
<text x="22.7" y="147.3">CAS</text>
<text x="51" y="148.6">DQ13</text>
<text x="51" y="146.1">DQ14</text>
<text x="65.8" y="148.6">DQ13</text>
<text x="65.8" y="146.1">DQ14</text>
<text x="233.2" y="147.3">CLK</text>
<text x="251.2" y="147.3">CLK</text>
<text x="22.7" y="152.5">CS</text>
<text x="22.7" y="155.1">BA0</text>
<text x="51" y="153.8">DQ11</text>
<text x="51" y="151.2">DQ12</text>
<text x="65.8" y="153.8">DQ11</text>
<text x="65.8" y="151.2">DQ12</text>
<text x="232.1" y="155.1">DAT0</text>
<text x="251.2" y="155.1">DAT0</text>
<text x="251.2" y="151.2">Vss</text>
<text x="22.7" y="160.2">A10</text>
<text x="22.7" y="157.6">BA1</text>
<text x="39.9" y="159">VCC</text>
<text x="51" y="156.4">DQ10</text>
<text x="52" y="161.5">DQ8</text>
<text x="52" y="158.9">DQ9</text>
<text x="65.8" y="161.5">DQ8</text>
<text x="65.8" y="158.9">DQ9</text>
<text x="65.8" y="156.4">DQ10</text>
<text x="232.1" y="158.9">DAT1</text>
<text x="251.2" y="158.9">DAT1</text>
<text x="261.5" y="159.6">Sw1</text>
<text x="269.2" y="159.6">Sw2</text>
<text x="22.7" y="167.9">A2</text>
<text x="22.7" y="162.8">A0</text>
<text x="22.7" y="165.4">A1</text>
<text x="49.5" y="166.6">CLKRAM</text>
<text x="52.6" y="164.1">A12</text>
<text x="65.8" y="164.1">UDQM</text>
<text x="67.9" y="166.6">CLK</text>
<text x="141.6" y="164.8">VCC</text>
<text x="22.7" y="170.5">A3</text>
<text x="52.6" y="171.8">A11</text>
<text x="65.8" y="171.8">A11</text>
<text x="65.8" y="169.2">CKE</text>
<text x="53.6" y="174.4">A9</text>
<text x="53.6" y="177">A8</text>
<text x="53.6" y="179.5">A7</text>
<text x="65.8" y="179.5">A7</text>
<text x="65.8" y="177">A8</text>
<text x="65.8" y="174.4">A9</text>
<text x="53.6" y="182.1">A6</text>
<text x="53.6" y="184.7">A5</text>
<text x="65.8" y="184.7">A5</text>
<text x="65.8" y="182.1">A6</text>
<text x="53.6" y="187.2">A4</text>
<text x="65.8" y="187.2">A4</text>
<text x="252" y="193.9">MelvTiss</text>
<text x="284.2" y="193.9">14.02.2020</text>
<text x="252" y="199">V3</text>
<text x="288.1" y="199">1</text>
<text x="254" y="204.2">PCB ALLINONE V3 .T3001</text>
</g>
<g font-size="1.4">
<text x="290.8" y="11.5">4</text>
<text x="249.6" y="14.7">1</text>
<text x="254.8" y="17.3">2</text>
<text x="290.8" y="16.6">3</text>
<text x="29.6" y="22.4">5</text>
<text x="249.6" y="19.9">3</text>
<text x="254.8" y="22.4">4</text>
<text x="290.8" y="21.8">2</text>
<text x="29.6" y="26.3">4</text>
<text x="249.6" y="25">5</text>
<text x="254.8" y="27.6">6</text>
<text x="290.8" y="26.9">1</text>
<text x="29.6" y="30.1">3</text>
<text x="29.6" y="34">2</text>
<text x="249.6" y="30.1">7</text>
<text x="249.6" y="35.3">9</text>
<text x="254.8" y="32.7">8</text>
<text x="291.5" y="34.6">4</text>
<text x="29.6" y="37.9">1</text>
<text x="248.8" y="40.4">11</text>
<text x="253.9" y="37.9">10</text>
<text x="291.5" y="39.8">3</text>
<text x="248.8" y="45.6">13</text>
<text x="253.9" y="43">12</text>
<text x="291.5" y="44.9">2</text>
<text x="248.8" y="50.7">15</text>
<text x="253.9" y="53.3">16</text>
<text x="253.9" y="48.2">14</text>
<text x="291.5" y="50.1">1</text>
<text x="248.8" y="55.9">17</text>
<text x="253.9" y="58.5">18</text>
<text x="248.8" y="61">19</text>
<text x="253.9" y="63.6">20</text>
<text x="14.1" y="70.7">1</text>
<text x="52" y="70.7">2</text>
<text x="74" y="70.7">1</text>
<text x="248.8" y="66.2">21</text>
<text x="248.8" y="71.3">23</text>
<text x="253.9" y="68.7">22</text>
<text x="9" y="73.3">2</text>
<text x="14.1" y="75.8">3</text>
<text x="52" y="75.8">5</text>
<text x="52" y="73.3">4</text>
<text x="74" y="75.8">27</text>
<text x="74" y="73.3">14</text>
<text x="248.8" y="76.5">25</text>
<text x="253.9" y="73.9">24</text>
<text x="9" y="83.5">6</text>
<text x="9" y="78.4">4</text>
<text x="14.1" y="81">5</text>
<text x="51.1" y="83.5">10</text>
<text x="52" y="81">8</text>
<text x="52" y="78.4">7</text>
<text x="74" y="83.5">49</text>
<text x="74" y="81">9</text>
<text x="74" y="78.4">3</text>
<text x="195.2" y="80.3">1,2</text>
<text x="203.4" y="80.3">3,4</text>
<text x="248.8" y="81.6">27</text>
<text x="253.9" y="79.1">26</text>
<text x="287" y="81.6">2</text>
<text x="9" y="88.7">8</text>
<text x="14.1" y="86.1">7</text>
<text x="51.1" y="88.7">13</text>
<text x="51.1" y="86.1">11</text>
<text x="74" y="88.7">6</text>
<text x="74" y="86.1">43</text>
<text x="248.8" y="86.8">29</text>
<text x="253.9" y="89.3">30</text>
<text x="253.9" y="84.2">28</text>
<text x="287" y="84.2">1</text>
<text x="9" y="93.9">10</text>
<text x="14.1" y="91.3">9</text>
<text x="51.1" y="93.9">16</text>
<text x="51.1" y="91.3">15</text>
<text x="74" y="93.9">52</text>
<text x="74" y="91.3">12</text>
<text x="195.2" y="90.6">1,2</text>
<text x="203.4" y="90.6">3,4</text>
<text x="248.8" y="91.9">31</text>
<text x="253.9" y="94.5">32</text>
<text x="9" y="99">12</text>
<text x="14.1" y="96.4">11</text>
<text x="14.1" y="101.6">13</text>
<text x="51.1" y="101.6">19</text>
<text x="51.1" y="99">18</text>
<text x="51.1" y="96.4">17</text>
<text x="74" y="101.6">41</text>
<text x="74" y="99">54</text>
<text x="74" y="96.4">46</text>
<text x="195.2" y="100.9">1,2</text>
<text x="203.4" y="100.9">3,4</text>
<text x="248.8" y="97.1">33</text>
<text x="253.9" y="99.6">34</text>
<text x="9" y="104.1">14</text>
<text x="14.1" y="106.7">15</text>
<text x="51.1" y="106.7">21</text>
<text x="51.1" y="104.1">20</text>
<text x="74" y="104.1">28</text>
<text x="248.8" y="107.4">37</text>
<text x="248.8" y="102.2">35</text>
<text x="253.9" y="104.8">36</text>
<text x="9" y="109.3">16</text>
<text x="14.1" y="111.9">17</text>
<text x="51.1" y="111.9">23</text>
<text x="51.1" y="109.3">22</text>
<text x="248.8" y="112.5">39</text>
<text x="253.9" y="109.9">38</text>
<text x="9" y="119.6">20</text>
<text x="9" y="114.4">18</text>
<text x="14.1" y="117">19</text>
<text x="51.1" y="119.6">26</text>
<text x="51.1" y="117">25</text>
<text x="51.1" y="114.4">24</text>
<text x="253.9" y="115.1">40</text>
<text x="9" y="124.7">22</text>
<text x="14.1" y="122.2">21</text>
<text x="51.1" y="124.7">36</text>
<text x="51.1" y="122.2">40</text>
<text x="90.1" y="121.8">2</text>
<text x="193.7" y="122.8">1</text>
<text x="202.6" y="122.8">1</text>
<text x="9" y="129.9">24</text>
<text x="14.1" y="127.3">23</text>
<text x="90.1" y="127.3">1</text>
<text x="109.3" y="131.8">3</text>
<text x="109.3" y="129.2">2</text>
<text x="109.3" y="126.7">1</text>
<text x="126.2" y="126.7">8</text>
<text x="126.2" y="129.2">7</text>
<text x="126.2" y="131.8">6</text>
<text x="193.7" y="128">2</text>
<text x="202.6" y="128">2</text>
<text x="9" y="135">26</text>
<text x="14.1" y="132.5">25</text>
<text x="14.1" y="137.6">27</text>
<text x="109.3" y="134.4">4</text>
<text x="126.2" y="134.4">5</text>
<text x="193.7" y="133.1">3</text>
<text x="202.6" y="133.1">3</text>
<text x="249.6" y="136.3">2</text>
<text x="249.6" y="132.5">1</text>
<text x="9" y="140.2">28</text>
<text x="14.1" y="142.7">29</text>
<text x="193.7" y="143.4">5</text>
<text x="193.7" y="138.2">4</text>
<text x="202.6" y="143.4">5</text>
<text x="202.6" y="138.2">4</text>
<text x="249.6" y="140.2">3</text>
<text x="9" y="145.3">30</text>
<text x="14.1" y="147.9">31</text>
<text x="63.4" y="149.2">50</text>
<text x="63.4" y="146.6">51</text>
<text x="63.4" y="144">53</text>
<text x="193.7" y="148.5">6</text>
<text x="202.6" y="148.5">6</text>
<text x="249.6" y="147.9">5</text>
<text x="249.6" y="144">4</text>
<text x="9" y="155.6">34</text>
<text x="9" y="150.5">32</text>
<text x="14.1" y="153.1">33</text>
<text x="63.4" y="154.3">47</text>
<text x="63.4" y="151.8">48</text>
<text x="193.7" y="153.7">7</text>
<text x="202.6" y="153.7">7</text>
<text x="249.6" y="155.6">7</text>
<text x="249.6" y="151.8">6</text>
<text x="9" y="160.8">36</text>
<text x="14.1" y="158.2">35</text>
<text x="63.4" y="159.5">44</text>
<text x="63.4" y="156.9">45</text>
<text x="249.6" y="159.5">8</text>
<text x="261.3" y="161.4">9</text>
<text x="269.1" y="161.4">10</text>
<text x="9" y="165.9">38</text>
<text x="14.1" y="163.3">37</text>
<text x="63.4" y="167.2">38</text>
<text x="63.4" y="164.6">39</text>
<text x="63.4" y="162.1">42</text>
<text x="9" y="171.1">40</text>
<text x="14.1" y="168.5">39</text>
<text x="63.4" y="172.4">35</text>
<text x="63.4" y="169.8">37</text>
<text x="63.4" y="177.5">33</text>
<text x="63.4" y="174.9">34</text>
<text x="63.4" y="185.2">30</text>
<text x="63.4" y="182.6">31</text>
<text x="63.4" y="180.1">32</text>
<text x="63.4" y="187.8">29</text>
</g>
<g font-size="1.1">
<text x="97.5" y="37.2">GND</text>
<text x="31.1" y="50.7">GND</text>
<text x="263.6" y="55.9">GND</text>
<text x="282.2" y="95.1">GND</text>
<text x="32.4" y="102.2">GND</text>
<text x="187.6" y="106.7">GND</text>
<text x="241.7" y="102.8">GND</text>
<text x="77.5" y="109.3">GND</text>
<text x="37.6" y="149.8">GND</text>
<text x="141.9" y="154.3">GND</text>
<text x="241.7" y="183.3">GND</text>
<text x="142.5" y="204.5">GND</text>
</g>
</svg>
